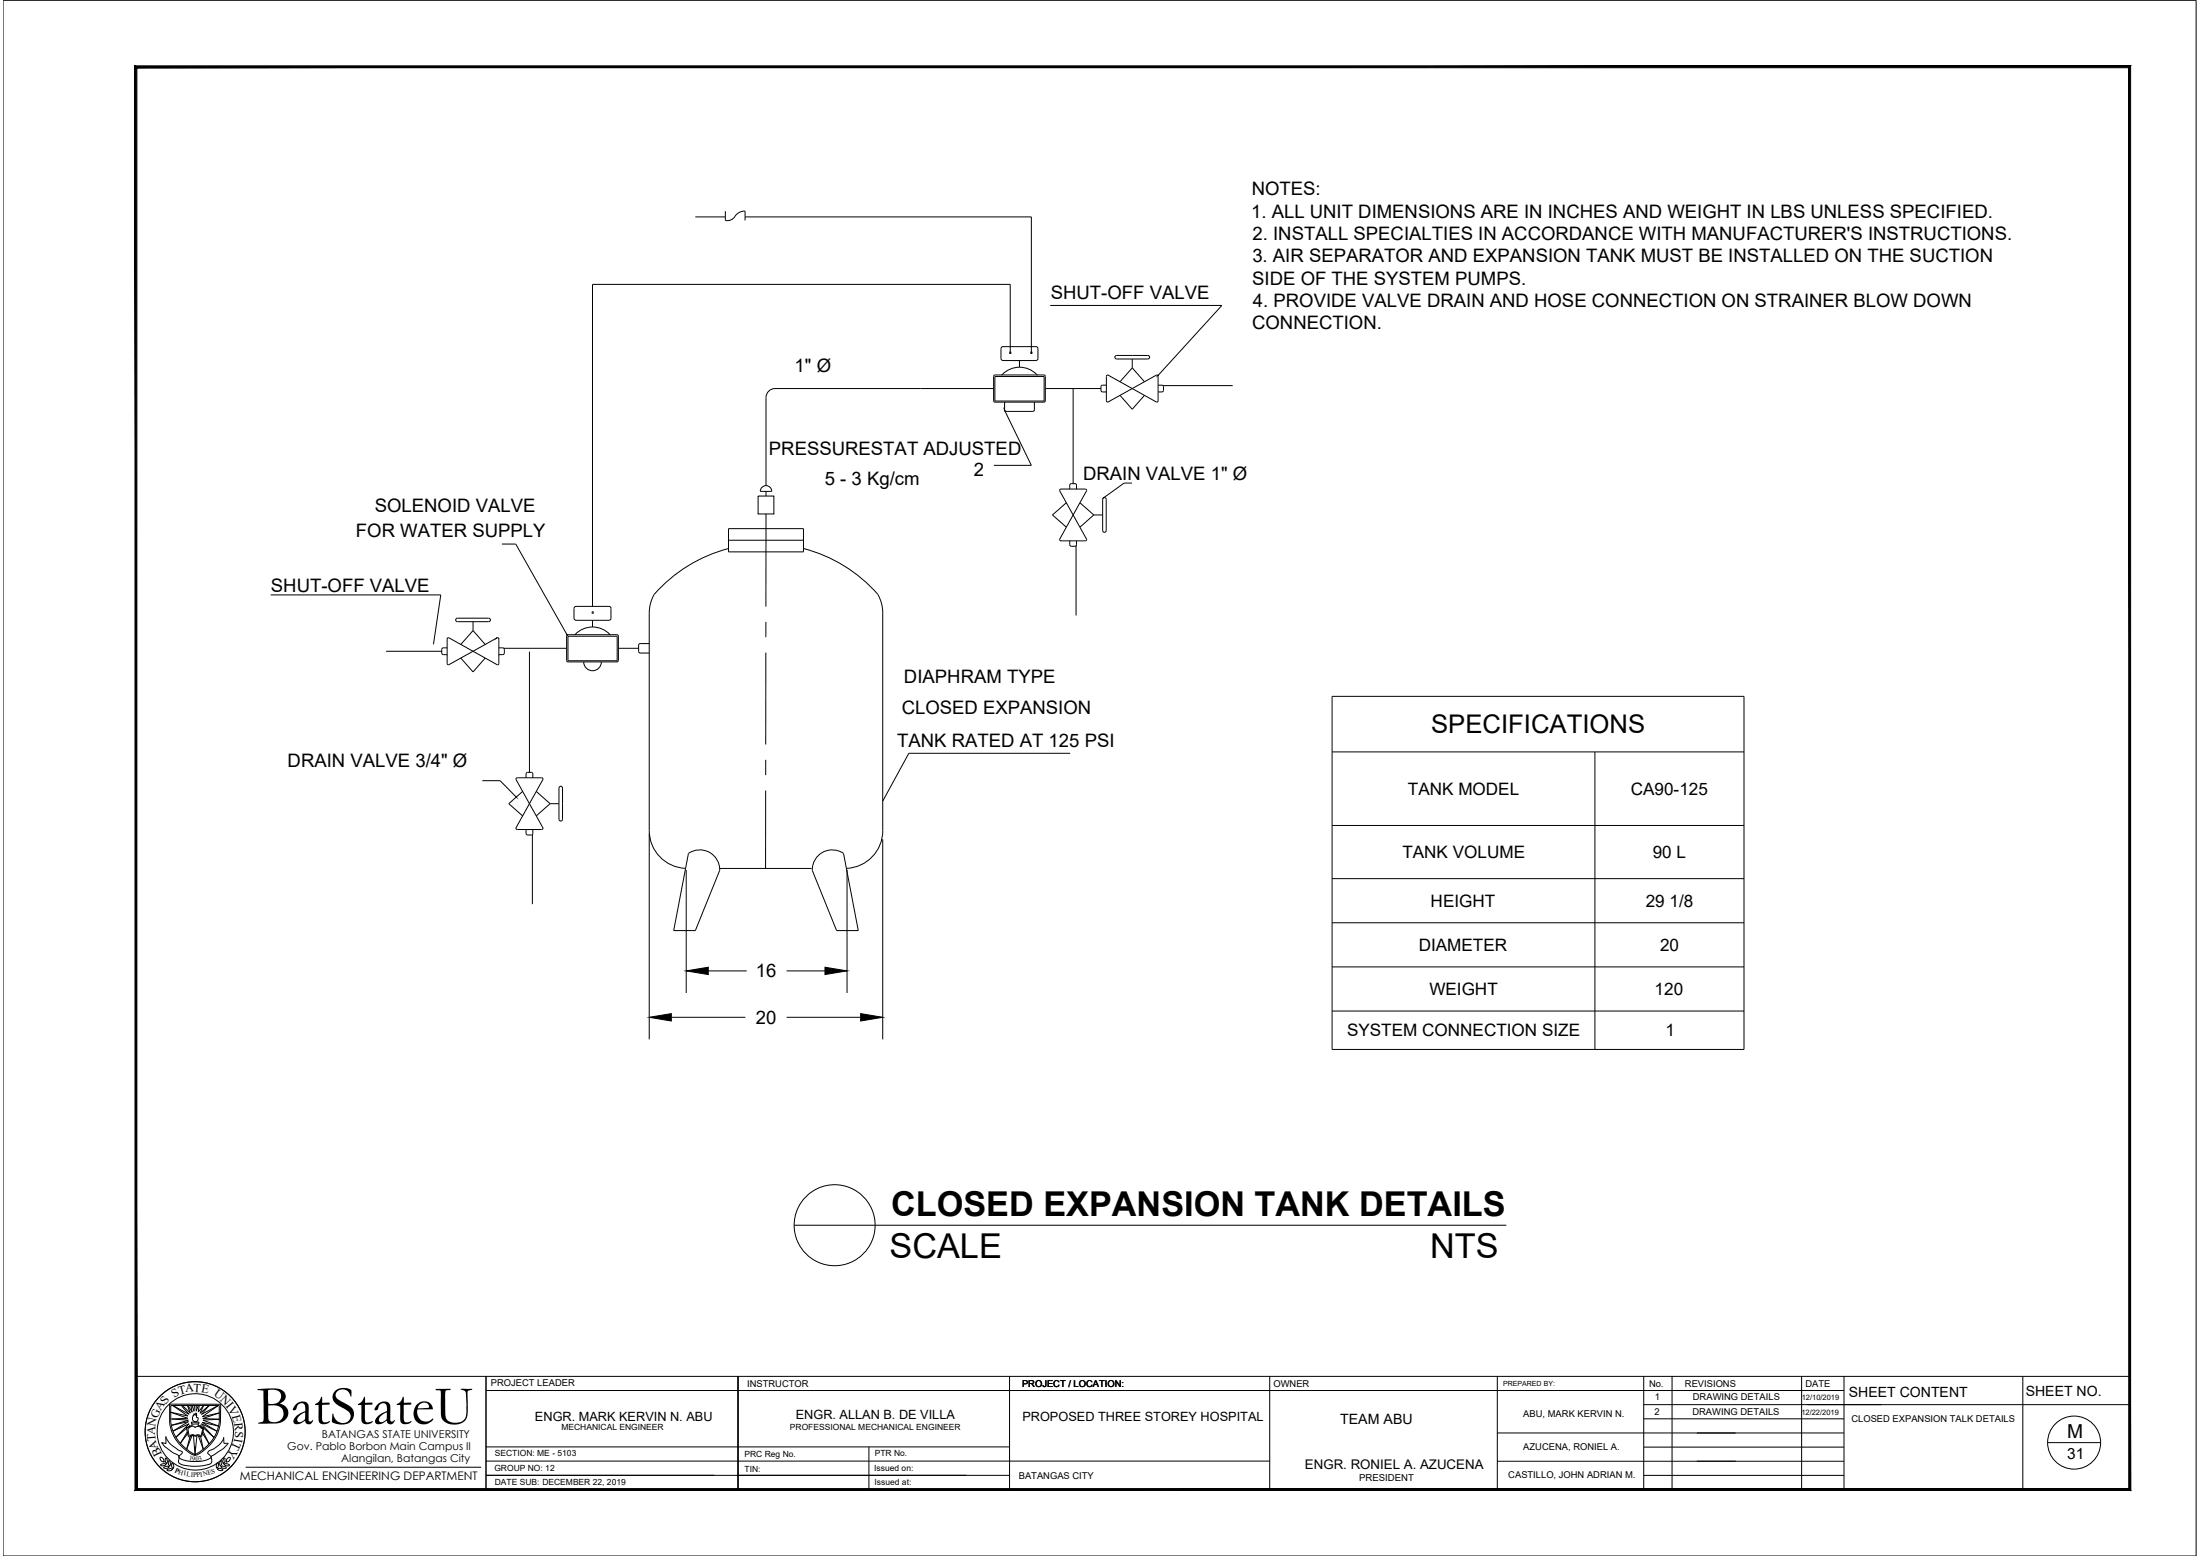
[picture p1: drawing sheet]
<svg xmlns="http://www.w3.org/2000/svg" width="420mm" height="297mm" viewBox="0 0 420 297" stroke-linecap="round" stroke-linejoin="round" font-family="sans-serif">
<!-- layer: 2 -->
<g fill="none" stroke="#000" stroke-width=".19">
<path d="M132.8 41.4h5.7M138.5 40.3v1.8a1.94 1.94 0 0 0 2.2-1.2 2.16 2.16 0 0 1 1.6-.6v1.8M142.3 41.4h54.7v25.9M192.9 54.3v13M200.6 58.3h32.8l-12.2 13.3M190 71.9h9.4v4.7h-9.4zM191.9 78.5l5.1 10.3h-7.2M216.2 92.2h-1.5l-3.8 2.8M51.7 113.6h32.5l-1.4 9.4M95.9 103.9h2.6l9.8 17.2M108.5 121.5h9.4v4.6h-9.4zM92.1 149h3.4l3 3.1"/>
<path d="M204.4 143.8h-30.8l-5 9.1"/>
<circle cx="192.9" cy="67.3" r=".14"/>
<circle cx="197" cy="67.3" r=".14"/>
<circle cx="113.2" cy="116.9" r=".14"/>
</g>
<!-- layer: 5 -->
<g fill="none" stroke="#000" stroke-width=".19">
<path d="M189.8 74.2h-41.8a1.71 1.71 0 0 0-1.7 1.7v16.8M191.4 71.5l-.2 .1M191.5 68.8h6.4M191.6 68.8l-.4-.4v-1.9v-.2l.4-.1h6.5l.1 .3v1.9v.2l-.3 .2M191.9 76.8v1.4M194.7 68.8v1.3M194.7 70.1a4.6 4.6 0 0 0-3.3 1.4M194.7 70.1a5.3 5.3 0 0 1 3.5 1.5M197.5 76.8v1.4l-.2 .3h-5.2l-.2-.3M199.4 71.6h-9.4l-.2 .3v4.6l.1 .2 9.5 .1M199.4 71.6l.2 .3v4.6l-.2 .3M199.6 74.2h10.7"/>
<path d="M204.9 74.2v18.1M211.3 73.5l-.9 .1-.1 .2v.7l.1 .3h.9M213 68l.2-.1h6a.34 .34 0 0 1 .4 .3 .34 .34 0 0 1-.4 .3h-6a.33 .33 0 0 1-.2-.5zM213.9 75.5l2.3 2.6 2.4-2.6M216.2 70.2l2.4 2.7M216.2 68.5v1.7M216.2 70.2l-2.3 2.7M221.2 73.5l.9 .1 .1 .2v.7l-.1 .3h-.9M221.2 71.9v4.6M221.2 71.9l-.3-.3-9.3 5.2-.3-.3v-4.6l.3-.3 9.3 5.2 .3-.3M222.1 73.6h13.3M202.4 93.5v.1l5.1 9.4-.1 .2h-4.8l-.2-.2 5.1-9.4v-.1l-.2-.1h-4.7z"/>
<path d="M203.6 96l-2.6 2.3 2.6 2.3M204.3 93.4v-.9l.3-.2h.7l.3 .2v.9M206.2 96l2.7 2.3M208.9 98.3h1.7M208.9 98.3l-2.7 2.3M210.6 95.1a.33 .33 0 0 1 .4-.1 .33 .33 0 0 1 .3 .3v6a.33 .33 0 0 1-.4 .3 .33 .33 0 0 1-.3-.3zM87.1 118.2l.3-.2h5.9a.33 .33 0 0 1 .4 .3 .33 .33 0 0 1-.4 .4h-5.9a.33 .33 0 0 1-.3-.5zM90.3 118.7v1.7M109.7 115.9l.3-.1h6.5l.2 .3-.1 2.1-.3 .2h-6.5l-.2-.4zM113.2 118.4v1.3M113.2 119.7a5.3 5.3 0 0 1 3.4 1.5M113.2 119.7a4.6 4.6 0 0 0-3.3 1.4"/>
<path d="M204.3 103.2v.9l.3 .2h.7l.3-.2v-.9M205.5 104.2v13.3M73.7 124.3h10.7M84.4 124.7l.3 .3M84.6 125h.8M85.4 123.7h-.9l-.1 .3v.7M88 125.6l2.3 2.7 2.4-2.7M90.3 120.4l2.4 2.6M90.3 120.4l-2.3 2.6M95.3 123.7h.9l.1 .3v.7M95.3 122v4.6M95.3 125h.7"/>
<path d="M95.3 126.6l-.3 .3-9.3-5.2-.3 .3v4.6M95.3 122l-.3-.3-9.3 5.2-.3-.3M96.2 123.8h12M96.3 124.7l-.3 .3M101.1 124.4v23M108.2 121.4l.3-.2h9.3l.3 .2M108.2 121.4v4.7l.2 .2 9.4 .1 .3-.3v-4.7M109.9 121.1l-.2 .1M111.5 126.4a1.69 1.69 0 0 0 1.7 1.6 1.69 1.69 0 0 0 1.7-1.6M118.1 123.8h3.9M122 123.1v1.3M122 124.4l.3 .3"/>
<path d="M122.2 124.7h1.8M122.2 122.9h1.8M122.3 122.9l-.3 .2M98.6 148.6l.2-.1h4.6l.3 .1v.2l-5.2 9.3 .3 .3 4.8-.1 .1-.2-5.2-9.3zM99.8 151.1l-2.6 2.3 2.6 2.4M100.5 148.5v-.9l.3-.2h.7l.2 .2 .1 .9M100.5 158.4v.9l.3 .1M100.8 159.4h.7M101.7 159.3v13.3M101.8 158.4v.7l-.3 .3M102.4 151.1l2.7 2.3M105.1 153.4l-2.7 2.4"/>
<path d="M105.1 153.4h1.7M106.8 150.3a.33 .33 0 0 1 .4-.2 .33 .33 0 0 1 .2 .3v6a.34 .34 0 0 1-.3 .3 .34 .34 0 0 1-.3-.3z"/>
</g>
<!-- layer: 2 -->
<path d="M191.9 78.4v.1zM221.2 71.6l-.1 .1zM210.8 95l.1-.1zM94.8 121.8v.1zM108.2 121.1l.1 .1zM98.5 152.1l.1 .1z" fill="#000" stroke="#000" stroke-width=".19"/>
<!-- layer: 0 -->
<g fill="none" stroke="#000" stroke-width=".19">
<path d="M192.9 54.3h-79.7v61.5M139.1 103.1h14.3M139.1 100.9h14.3v4.5h-14.3zM139.1 104.7a28.4 28.4 0 0 0-14.2 8.8l-.7 1.7-.2 1.8v41.6a7.2 7.2 0 0 0 6.9 7.2M146.3 118.7v2.9M146.3 100.9v14.9M153.5 104.7a28.4 28.4 0 0 1 14.2 8.8M167.7 113.5l.7 1.7 .2 1.8v41.6a7.2 7.2 0 0 1-6.9 7.2M146.3 124.6l-.1 17.5M254.4 132.9h78.7v67.4h-78.7zM124 159.1v39.3M146.2 150.9v14.9"/>
<path d="M146.2 145.1v2.9M254.4 143.5h78.7M254.4 157.6h78.7M304.6 143.5v56.8M131.1 166.1v23.5M137.4 165.8h17.6M137.5 166.1a3.8 3.8 0 0 0-6-3.2l-2.8 14.7h4.1l4.7-11.5M155.1 166.1a3.8 3.8 0 0 1 6-3.2l2.8 14.7h-4.1l-4.7-11.5M161.8 166.1v23.5M168.6 160.2v38.2M254.4 167.7h78.7M254.4 176.2h78.7"/>
<path d="M128.2 194.2h14.1M135.3 185.3h7.3M150.2 185.3h7.4M150.2 194.2h14.2M254.4 184.6h78.7M254.4 193h78.7M151.7 233.9h136"/>
<circle cx="159.4" cy="233.9" r="7.7"/>
</g>
<!-- layer: pipe -->
<path d="M144.8 94.7h3v3.4h-3zM146.3 98.1v2.8" fill="none" stroke="#000" stroke-width=".19"/>
<!-- layer: Duct -->
<path d="M145.4 93.2a1.1 1.1 0 0 1 1.2-.4 1.1 1.1 0 0 1 .8 1h-2.2zM146.3 93.8v.9" fill="none" stroke="#000" stroke-width=".19"/>
<!-- layer: 0 -->
<path d="M124 194.2l4.2-.7v1.4zM131.1 185.3l4.2-.7v1.4zM157.6 184.6l4.2 .7-4.2 .7zM164.4 193.5l4.2 .7-4.2 .7z" fill="#000" stroke="#000" stroke-width=".19"/>
<!-- layer: .1 -->
<path d="M.6 .1h418.8" fill="none" stroke="#000" stroke-width=".19"/>
<!-- layer: template -->
<g fill="none" stroke="#000" stroke-width=".19">
<path d="M.6 .1v296.9h418.8v-296.9M26 262.7h380.7M31.2 279l.1 .1a.75 .75 0 0 0-.7-.9 .66 .66 0 0 0 .7 .9M31.7 274.4v1.2l-.8-.2M31.7 279.5l-.3 .3h-.7a.57 .57 0 0 1 1-.2M31.7 274.3a1.42 1.42 0 0 0 .7 1.2 7.4 7.4 0 0 0 2.4 1.6 .87 .87 0 0 1-.6 .9v.3a6.4 6.4 0 0 0 6.1-.1l-.1-.2-.2-.3a.48 .48 0 0 1-.3-.5 .48 .48 0 0 1 .6-.4l.5-.2a3.6 3.6 0 0 0 1.9-2.2l.1 1.1h.8a6 6 0 0 1-2 1.7l-.8 .6a.39 .39 0 0 0-.5 .5 .88 .88 0 0 1 .1 .9 .88 .88 0 0 1-.9 .4 8.2 8.2 0 0 1-5.3-.3 .65 .65 0 0 1 0-.8l-.2-.7a8.6 8.6 0 0 1-3-2.2l-.1-.2h.2M31.8 274.3h-.1M31.9 279.4a.66 .66 0 0 1-.2-1l.3 .4-.2 .6M32.4 268.1h9.8l-.1 3.6a8 8 0 0 1-4.9 6.2 8 8 0 0 1-4.8-6.2zM32.5 279.9a.66 .66 0 0 1-.2-1l.3 .6-.2 .4M35.8 273.4l-1.4 2.1 1.4-1.8M35.8 268.3l.6 1.5-1.5-1.5-.2 .2 1.4 1.5-3.1-1.7 2.9 2-3.4-.7 3.4 1.1-3.2 .2 3.3 .2-3.3 1 3.3-.7-3 1.8 3.1-1.4-2.5 2.6 2.7-2.3"/>
<path d="M35.9 272.7l.2-.1a.77 .77 0 0 1 1.2-.1 .84 .84 0 0 1 1.3 .2h.1l-.3 1.4-.5-.2-.7 .1a.72 .72 0 0 0-.9 .1h-.2zM35.9 268.3l.8 1.3-.2-1.2 .2-.1 .4 1.1v-1.1M36.6 271.4v.1a.43 .43 0 0 0 .2 .4 .43 .43 0 0 0 .5-.1h.2a.27 .27 0 0 0 .4 0 .27 .27 0 0 0 0-.3h-1.3M36.7 272.1v.1l-1.1 .3 .4 1.7a.36 .36 0 0 0 .3 .1 .36 .36 0 0 0 .3-.2l1.9 .1 .4-1.6a.8 .8 0 0 1-.8-.4h-.3M36.7 271.8v.4M36.7 274l-1.1 2.6 .7-2.3M37.1 277.7a8 8 0 0 0 4.8-6.1v-3.3h-9.3v3.3a8 8 0 0 0 4.8 6.1M37.1 276.2h.3M37.1 276.3h.3M37.2 271.4a.75 .75 0 0 1-.2-1.3l.1-.2 .3 .2v-.3l.1 .1a.51 .51 0 0 0 .3 .7 .53 .53 0 0 1-.1 .6 .53 .53 0 0 1-.5 .2M37.3 276.6h-.1M37.4 276.5h-.2"/>
<path d="M37.5 268.3v1.1l.4-1.1M37.6 274.1l-.4 3.5-.2-3.5M37.8 271.8v.4M37.9 274.1l.9 2.6-.5-2.5M38 268.3l-.1 1.3 1-1.3-.7 1.5 1.7-1.5-1.4 1.7 3.2-1.7-3.1 2.1 3.3-.7-3.2 1.1 3.2 .1-3.1 .2 2.9 1.1-3.1-.7 2.8 1.7-2.9-1.4 2.4 2.6-2.7-2.4M38.8 273.3l1.1 2.3-1.2-2M41.4 279.3h.1a.59 .59 0 0 1-.1 1l-.1-.4zM42 279.8a.66 .66 0 0 0 .2-1l-.2 .5 .1 .6M42.2 280l.5-.1a.34 .34 0 0 1 .5 .3l-.7 .1zM42.6 279.4a.67 .67 0 0 0 .2-1.1l-.2 .7 .1 .4M42.8 279.5l.5-.1a.34 .34 0 0 1 .5 .3l-.7 .1zM43.3 279l-.1 .1a.67 .67 0 0 1 .7-.8l.1 .1a.73 .73 0 0 1-.8 .7"/>
<path d="M92.8 262.7v21.6M92.8 265.4h259.4M92.8 278.9h149.7M92.8 276.2h100M140.9 262.7v21.6M165.9 276.2v8.1M192.8 262.7v21.6M242.5 262.7v21.6M286 279h66.2M286 273.6h66.2M286 262.7v21.6M313.9 270.9h38.3"/>
<path d="M313.9 268.1h92.8M313.9 262.7v21.6M313.9 276.3h38.3M319.3 262.7v21.6M344.1 262.7v21.6M352.2 262.7v21.6M386.3 262.7v21.6M391.1 275.4h10.1M31.3 280.1a.76 .76 0 0 1 1 0l-.7 .2h-.3zM32.9 280.5l-.3 .2h-.7a.67 .67 0 0 1 1-.2M33.1 280.3a.66 .66 0 0 1-.1-1l.2 .6-.1 .4M41.5 280.4a.69 .69 0 0 1 1 .3h-.6z"/>
<path d="M46.9 280.1h45M92.8 281.6h100M313.9 281.7h38.3"/>
<circle cx="37.3" cy="273.3" r="9.6"/>
<circle cx="37.3" cy="273.3" r="7.3"/>
<circle cx="396.1" cy="275.4" r="5.1"/>
</g>
<path d="M26.1 284.2l-.3 .3 380.7-.3zM25.8 284.5l380.7-.3 .4 .3zM406.5 12.9v271.3l.4 .3zM406.5 12.9l.4-.3v271.9zM26.1 12.9h380.4l.4-.3zM25.8 12.6h381.1l-380.8 .3zM25.8 12.6l.3 271.6v-271.3zM25.8 12.6l.3 271.6-.3 .3z" fill="#000" stroke="#000" stroke-width=".19"/>
<text font-size="10.6" x="49" y="271.8">BatStateU</text>
<g font-size="6.5">
<text x="170.2" y="232.1">CLOSED EXPANSION TANK DETAILS</text>
<text x="169.9" y="240.2">SCALE</text>
<text x="273.1" y="240.2">NTS</text>
</g>
<text font-size="4.9" x="273.3" y="140">SPECIFICATIONS</text>
<text font-size="3.7" x="394.8" y="274.6">M</text>
<g font-size="3.5">
<text x="238.9" y="41.5">1. ALL UNIT DIMENSIONS ARE IN INCHES AND WEIGHT IN LBS UNLESS SPECIFIED.</text>
<text x="239" y="37.3">NOTES:</text>
<text x="239.2" y="45.8">2. INSTALL SPECIALTIES IN ACCORDANCE WITH MANUFACTURER'S INSTRUCTIONS.</text>
<text x="239.2" y="50.1">3. AIR SEPARATOR AND EXPANSION TANK MUST BE INSTALLED ON THE SUCTION</text>
<text x="200.7" y="57.2">SHUT-OFF VALVE</text>
<text x="239.2" y="54.3">SIDE OF THE SYSTEM PUMPS.</text>
<text x="239.3" y="58.6">4. PROVIDE VALVE DRAIN AND HOSE CONNECTION ON STRAINER BLOW DOWN</text>
<text x="239.1" y="62.9">CONNECTION.</text>
<text x="151.8" y="71">1&quot; Ø</text>
<text x="146.9" y="86.9">PRESSURESTAT ADJUSTED</text>
<text x="157.5" y="92.7">5 - 3 Kg/cm</text>
<text x="186" y="90.9">2</text>
<text x="206.8" y="91.6">DRAIN VALVE 1&quot; Ø</text>
<text x="71.6" y="97.8">SOLENOID VALVE</text>
<text x="68" y="102.6">FOR WATER SUPPLY</text>
<text x="51.7" y="113">SHUT-OFF VALVE</text>
<text x="172.6" y="130.4">DIAPHRAM TYPE</text>
<text x="172.2" y="136.3">CLOSED EXPANSION</text>
<text x="171.3" y="142.6">TANK RATED AT 125 PSI</text>
<text x="54.9" y="146.5">DRAIN VALVE 3/4&quot; Ø</text>
<text x="144.3" y="186.6">16</text>
<text x="144.4" y="195.4">20</text>
</g>
<g font-size="3.3">
<text x="268.9" y="151.7">TANK MODEL</text>
<text x="311.5" y="151.7">CA90-125</text>
<text x="267.8" y="163.8">TANK VOLUME</text>
<text x="315.6" y="163.8">90 L</text>
<text x="273.2" y="173.1">HEIGHT</text>
<text x="314.3" y="173.1">29 1/8</text>
<text x="271" y="181.5">DIAMETER</text>
<text x="317" y="181.5">20</text>
<text x="273" y="190">WEIGHT</text>
<text x="316" y="190">120</text>
<text x="257.3" y="197.9">SYSTEM CONNECTION SIZE</text>
<text x="318.1" y="197.9">1</text>
</g>
<text font-size="2.9" x="394.8" y="278.5">31</text>
<g font-size="2.7">
<text x="353.1" y="266.7">SHEET CONTENT</text>
<text x="386.9" y="266.4">SHEET NO.</text>
<text x="255.9" y="271.9">TEAM ABU</text>
</g>
<text font-size="2.5" x="249.2" y="280.5">ENGR. RONIEL A. AZUCENA</text>
<g font-size="2.4">
<text x="102.2" y="271.2">ENGR. MARK KERVIN N. ABU</text>
<text x="152" y="270.9">ENGR. ALLAN B. DE VILLA</text>
<text x="195.3" y="271.3">PROPOSED THREE STOREY HOSPITAL</text>
</g>
<g font-size="2.3">
<text x="30.6" y="269.4" transform="rotate(-56 30.6 269.4)">AS</text>
<text x="33.3" y="266.8" transform="rotate(-33 33.3 266.8)">S</text>
<text x="34.3" y="266.2" transform="rotate(-15 34.3 266.2)">T</text>
<text x="35.4" y="265.8" transform="rotate(-6 35.4 265.8)">A</text>
<text x="36.9" y="265.7" transform="rotate(3 36.9 265.7)">T</text>
<text x="38.4" y="265.8" transform="rotate(11 38.4 265.8)">E</text>
<text x="40.7" y="266.4" transform="rotate(36 40.7 266.4)">U</text>
<text x="41.9" y="267.3" transform="rotate(46 41.9 267.3)">N</text>
<text x="43.1" y="268.5" transform="rotate(51 43.1 268.5)">I</text>
<text x="43.5" y="269" transform="rotate(62 43.5 269)">V</text>
<text x="29.6" y="274" transform="rotate(-85 29.6 274)">A</text>
<text x="29.7" y="272.3" transform="rotate(-78 29.7 272.3)">N</text>
<text x="29.8" y="275.1" transform="rotate(-94 29.8 275.1)">T</text>
<text x="30.1" y="270.9" transform="rotate(-66 30.1 270.9)">G</text>
<text x="44.3" y="270.3" transform="rotate(75 44.3 270.3)">E</text>
<text x="44.7" y="275.2" transform="rotate(114 44.7 275.2)">T</text>
<text x="44.7" y="271.7" transform="rotate(84 44.7 271.7)">R</text>
<text x="44.8" y="274.5" transform="rotate(100 44.8 274.5)">I</text>
<text x="44.9" y="273.2" transform="rotate(94 44.9 273.2)">S</text>
<text x="30.3" y="276.5" transform="rotate(-110 30.3 276.5)">A</text>
<text x="31" y="277.7" transform="rotate(-115 31 277.7)">B</text>
<text x="44.1" y="276.5" transform="rotate(122 44.1 276.5)">Y</text>
<text x="45.8" y="282.6">MECHANICAL ENGINEERING DEPARTMENT</text>
</g>
<g font-size="2.1">
<text x="61.5" y="274.5">BATANGAS STATE UNIVERSITY</text>
<text x="54.9" y="276.8">Gov. Pablo Borbon Main Campus II</text>
<text x="65.2" y="279.1">Alangilan, Batangas City</text>
</g>
<g font-size="1.8">
<text x="93.8" y="264.6">PROJECT LEADER</text>
<text x="142.7" y="264.7">INSTRUCTOR</text>
<text x="195.2" y="264.7">PROJECT / LOCATION:</text>
<text x="243.2" y="264.7">OWNER</text>
<text x="314.9" y="264.7">No.</text>
<text x="316" y="267.3">1</text>
<text x="321.8" y="264.7">REVISIONS</text>
<text x="323.3" y="267.4">DRAWING DETAILS</text>
<text x="344.8" y="264.7">DATE</text>
<text x="290.9" y="270.5">ABU, MARK KERVIN N.</text>
<text x="316" y="270.2">2</text>
<text x="323.2" y="270.2">DRAWING DETAILS</text>
<text x="353.6" y="271.4">CLOSED EXPANSION TALK DETAILS</text>
<text x="290.9" y="276.8">AZUCENA, RONIEL A.</text>
<text x="194.6" y="282.4">BATANGAS CITY</text>
<text x="259.6" y="282.8">PRESIDENT</text>
<text x="288.1" y="282.1">CASTILLO, JOHN ADRIAN M.</text>
</g>
<g font-size="1.6">
<text x="107.2" y="273">MECHANICAL ENGINEER</text>
<text x="150.9" y="273">PROFESSIONAL MECHANICAL ENGINEER</text>
<text x="94.4" y="280.8">GROUP NO: 12</text>
<text x="94.5" y="278">SECTION: ME - 5103</text>
<text x="142.2" y="278.1">PRC Reg No.</text>
<text x="142.2" y="280.9">TIN:</text>
<text x="167" y="280.8">Issued on:</text>
<text x="167" y="278">PTR No.</text>
<text x="94.5" y="283.6">DATE SUB: DECEMBER 22, 2019</text>
<text x="167" y="283.6">Issued at:</text>
</g>
<g font-size="1.4">
<text x="344.1" y="267.3">12/10/2019</text>
<text x="344" y="270.2">12/22/2019</text>
</g>
<g font-size="1.3">
<text x="287.1" y="264.6">PREPARED BY:</text>
<text x="33.3" y="280.9" transform="rotate(27 33.3 280.9)">P</text>
<text x="34" y="281.3" transform="rotate(17 34 281.3)">H</text>
<text x="35" y="281.6" transform="rotate(8 35 281.6)">I</text>
<text x="35.6" y="281.7" transform="rotate(10 35.6 281.7)">L</text>
<text x="36.1" y="278.7" transform="rotate(9 36.1 278.7)">1</text>
<text x="36.4" y="281.9" transform="rotate(3 36.4 281.9)">I</text>
<text x="36.7" y="278.8">90</text>
<text x="36.9" y="281.9">P</text>
<text x="37.6" y="281.9" transform="rotate(-8 37.6 281.9)">PI</text>
<text x="38" y="278.8" transform="rotate(-14 38 278.8)">3</text>
<text x="38.8" y="281.9" transform="rotate(-13 38.8 281.9)">N</text>
<text x="39.8" y="281.6" transform="rotate(-14 39.8 281.6)">E</text>
<text x="40.5" y="281.4" transform="rotate(-15 40.5 281.4)">S</text>
</g>
</svg>
